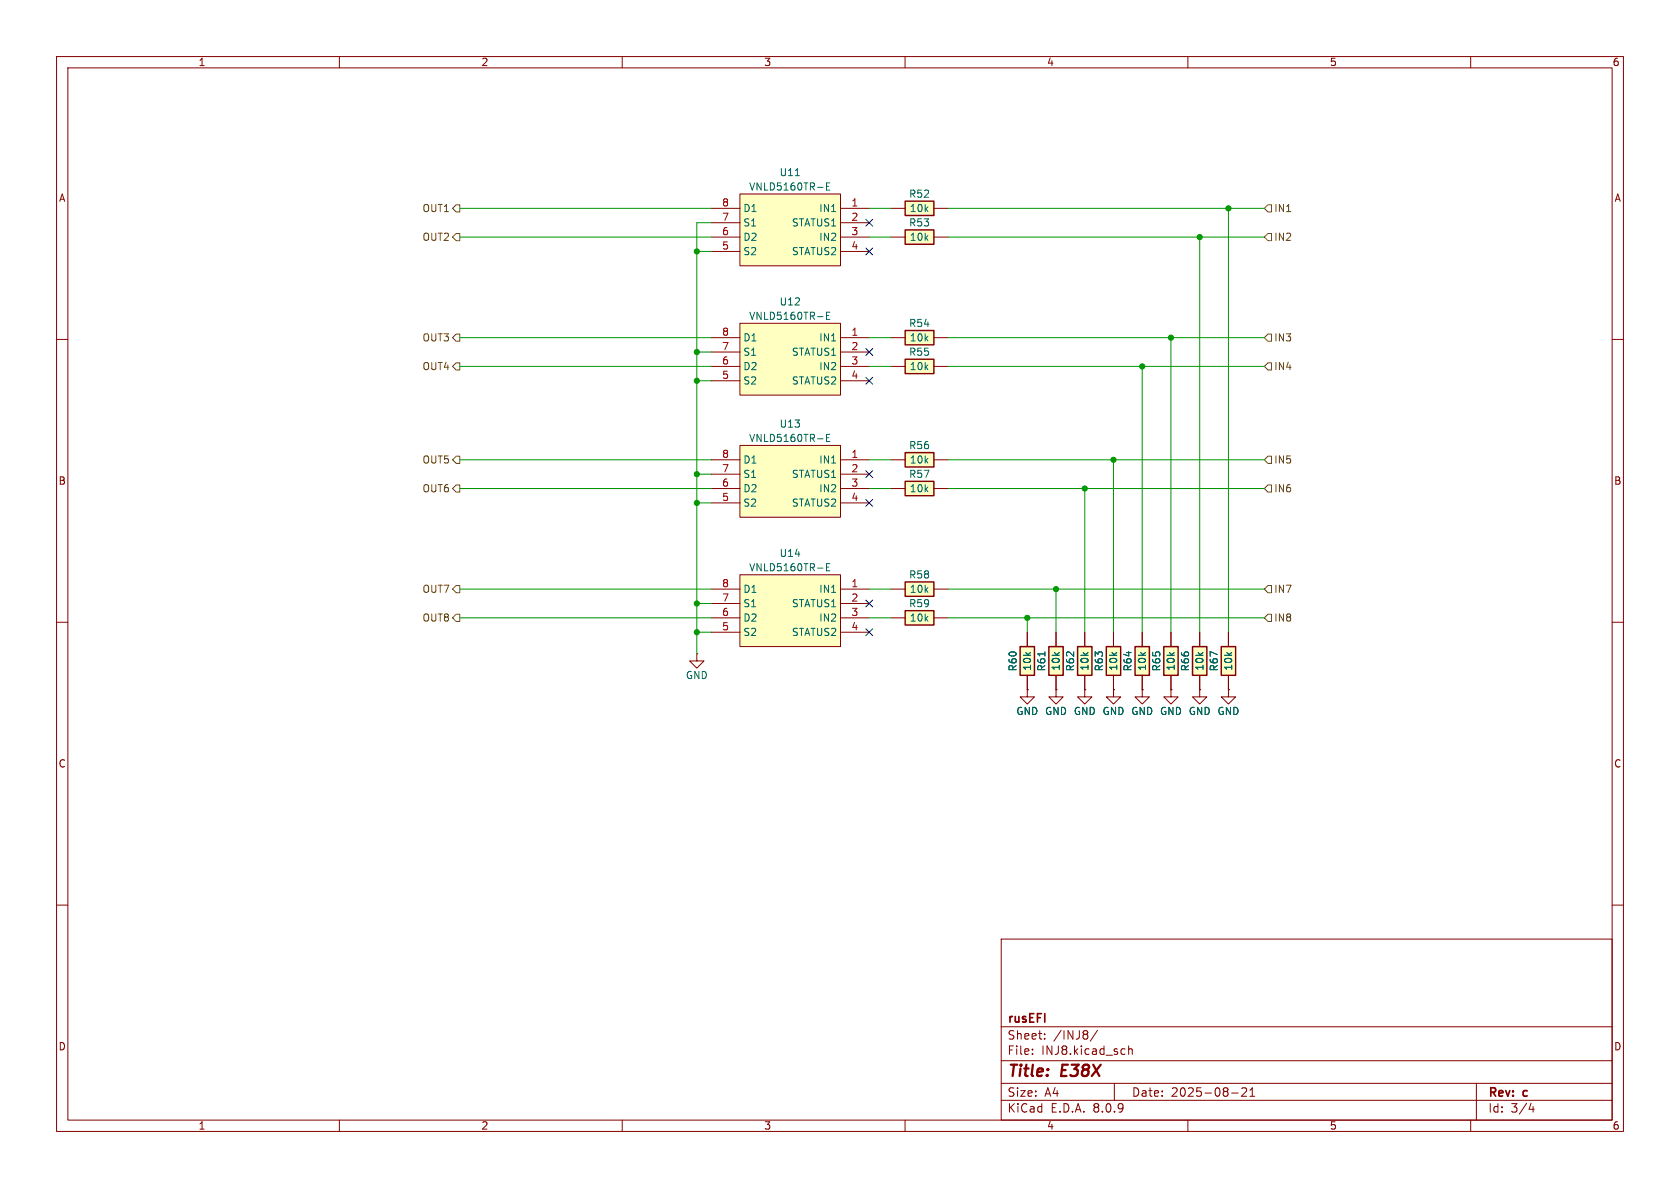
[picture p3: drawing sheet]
<svg xmlns="http://www.w3.org/2000/svg" width="297mm" height="210mm" viewBox="0 0 297 210" stroke-linecap="round" stroke-linejoin="round" font-family="sans-serif">
<g fill="none" stroke="#840000" stroke-width=".18">
<path d="M10 10h277v190h-277zM12 12h273v186h-273zM60 10v2M110 10v2M160 10v2M210 10v2M260 10v2M10 60h2M285 60h2M10 110h2M285 110h2M196.8 121.9v1.3h1.3l-1.3 1.3-1.2-1.3h1.2"/>
<path d="M196.8 121.9h.1M201.9 121.9v1.3h1.3l-1.3 1.3-1.2-1.3h1.2M201.9 121.9h.1M10 160h2M177 166h108v32h-108zM285 160h2M60 198v2M110 198v2M160 198v2M177 194.5h108M177 191.5h108M177 187.5h108"/>
<path d="M177 181.5h108M182.5 186.3v.1M182.5 185.5v.1M184.7 183.6v.1M184.7 182.8v.1M194 182.1l-1.3 2M197 191.5v3M198.7 185.4l.2 .1M198.9 186.3l-.2 .1M199.5 184.9v1.5M199.5 185.5l.2-.1 .4 .1 .1 .9M210 198v2"/>
<path d="M217.7 193.2h1.2M219.5 192.4l.6-.1 .2 .1 .1 .3-.9 1.1h.9M221 193.8h.8M221 192.7l.4-.4v1.5M260 198v2M261 191.5v6.5M270.7 195l-.4 1.1h.9M271 195.6v1"/>
</g>
<path d="M160 102.9h5.1v2.5h-5.1z" fill="#ffffc2"/>
<path d="M160 102.9h5.1v2.5h-5.1z" fill="none" stroke="#840000" stroke-width=".25"/>
<path d="M157.5 104.1h2.5M165.1 104.1h2.5" fill="none" stroke="#840000" stroke-width=".18"/>
<path d="M160 108h5.1v2.5h-5.1z" fill="#ffffc2"/>
<path d="M160 108h5.1v2.5h-5.1z" fill="none" stroke="#840000" stroke-width=".25"/>
<path d="M157.5 109.2h2.5M165.1 109.2h2.5" fill="none" stroke="#840000" stroke-width=".18"/>
<path d="M130.8 101.6h17.8v12.7h-17.8z" fill="#ffffc2"/>
<path d="M125.7 104.1h5.1M125.7 106.7h5.1M125.7 109.2h5.1M125.7 111.8h5.1M130.8 101.6h17.8v12.7h-17.8zM148.6 104.1h5.1M148.6 106.7h5.1M148.6 109.2h5.1M148.6 111.8h5.1M217.2 121.9v1.3h1.2l-1.2 1.3-1.3-1.3h1.3M217.2 121.9h.1" fill="none" stroke="#840000" stroke-width=".18"/>
<path d="M146.7 99.6h-.6v1.3h.6M146.1 100.2h.4" fill="none" stroke="#006464" stroke-width=".18"/>
<path d="M205.7 114.3h2.6v5.1h-2.6z" fill="#ffffc2"/>
<path d="M205.7 114.3h2.6v5.1h-2.6z" fill="none" stroke="#840000" stroke-width=".25"/>
<path d="M207 111.8v2.5M207 119.4v2.5" fill="none" stroke="#840000" stroke-width=".18"/>
<path d="M200.7 114.3h2.5v5.1h-2.5z" fill="#ffffc2"/>
<path d="M200.7 114.3h2.5v5.1h-2.5z" fill="none" stroke="#840000" stroke-width=".25"/>
<path d="M201.9 111.8v2.5M201.9 119.4v2.5M212.1 121.9v1.3h1.3l-1.3 1.3-1.3-1.3h1.3M212.1 121.9h.1" fill="none" stroke="#840000" stroke-width=".18"/>
<path d="M160 58.4h5.1v2.6h-5.1z" fill="#ffffc2"/>
<path d="M160 58.4h5.1v2.6h-5.1z" fill="none" stroke="#840000" stroke-width=".25"/>
<path d="M157.5 59.7h2.5M165.1 59.7h2.5" fill="none" stroke="#840000" stroke-width=".18"/>
<path d="M130.8 57.2h17.8v12.7h-17.8z" fill="#ffffc2"/>
<path d="M125.7 59.7h5.1M130.8 57.2h17.8v12.7h-17.8zM148.6 59.7h5.1M125.7 62.2h5.1M125.7 64.8h5.1M125.7 67.3h5.1M148.6 62.2h5.1M148.6 64.8h5.1M148.6 67.3h5.1" fill="none" stroke="#840000" stroke-width=".18"/>
<path d="M146.1 55.8h.4M146.7 55.2h-.6v1.3h.6" fill="none" stroke="#006464" stroke-width=".18"/>
<path d="M160 63.5h5.1v2.5h-5.1z" fill="#ffffc2"/>
<path d="M160 63.5h5.1v2.5h-5.1z" fill="none" stroke="#840000" stroke-width=".25"/>
<path d="M157.5 64.8h2.5M165.1 64.8h2.5" fill="none" stroke="#840000" stroke-width=".18"/>
<path d="M215.9 114.3h2.5v5.1h-2.5z" fill="#ffffc2"/>
<path d="M215.9 114.3h2.5v5.1h-2.5z" fill="none" stroke="#840000" stroke-width=".25"/>
<path d="M217.2 111.8v2.5M217.2 119.4v2.5M207 121.9v1.3h1.3l-1.3 1.3-1.3-1.3h1.3M207 121.9h.1" fill="none" stroke="#840000" stroke-width=".18"/>
<path d="M210.8 114.3h2.6v5.1h-2.6z" fill="#ffffc2"/>
<path d="M210.8 114.3h2.6v5.1h-2.6z" fill="none" stroke="#840000" stroke-width=".25"/>
<path d="M212.1 111.8v2.5M212.1 119.4v2.5" fill="none" stroke="#840000" stroke-width=".18"/>
<path d="M130.8 78.7h17.8v12.7h-17.8z" fill="#ffffc2"/>
<g fill="none" stroke="#840000" stroke-width=".18">
<path d="M130.8 78.7h17.8v12.7h-17.8zM125.7 81.3h5.1M125.7 83.8h5.1M125.7 86.4h5.1M125.7 88.9h5.1M148.6 81.3h5.1M148.6 83.8h5.1M148.6 86.4h5.1M148.6 88.9h5.1M181.6 121.9v1.3h1.3l-1.3 1.3-1.3-1.3h1.3M181.6 121.9h.1M191.8 121.9v1.3h1.2l-1.2 1.3-1.3-1.3h1.3"/>
<path d="M191.8 121.9h.1"/>
</g>
<path d="M146.1 77.4h.4M146.7 76.8h-.6v1.2h.6" fill="none" stroke="#006464" stroke-width=".18"/>
<path d="M180.3 114.3h2.6v5.1h-2.6z" fill="#ffffc2"/>
<path d="M180.3 114.3h2.6v5.1h-2.6z" fill="none" stroke="#840000" stroke-width=".25"/>
<path d="M181.6 111.8v2.5M181.6 119.4v2.5" fill="none" stroke="#840000" stroke-width=".18"/>
<path d="M195.6 114.3h2.5v5.1h-2.5z" fill="#ffffc2"/>
<path d="M195.6 114.3h2.5v5.1h-2.5z" fill="none" stroke="#840000" stroke-width=".25"/>
<path d="M196.8 111.8v2.5M196.8 119.4v2.5" fill="none" stroke="#840000" stroke-width=".18"/>
<path d="M185.4 114.3h2.6v5.1h-2.6z" fill="#ffffc2"/>
<path d="M185.4 114.3h2.6v5.1h-2.6z" fill="none" stroke="#840000" stroke-width=".25"/>
<path d="M186.7 111.8v2.5M186.7 119.4v2.5" fill="none" stroke="#840000" stroke-width=".18"/>
<path d="M184.7 115.2v.8" fill="none" stroke="#006464" stroke-width=".18"/>
<path d="M130.8 34.3h17.8v12.7h-17.8z" fill="#ffffc2"/>
<path d="M125.7 36.8h5.1M125.7 39.4h5.1M130.8 34.3h17.8v12.7h-17.8zM148.6 36.8h5.1M148.6 39.4h5.1M125.7 41.9h5.1M125.7 44.5h5.1M148.6 41.9h5.1M148.6 44.5h5.1" fill="none" stroke="#840000" stroke-width=".18"/>
<path d="M140.6 31.1h.7M146.1 32.9h.4M146.7 32.3h-.6v1.3h.6" fill="none" stroke="#006464" stroke-width=".18"/>
<path d="M160 35.6h5.1v2.5h-5.1z" fill="#ffffc2"/>
<path d="M160 35.6h5.1v2.5h-5.1z" fill="none" stroke="#840000" stroke-width=".25"/>
<path d="M157.5 36.8h2.5M165.1 36.8h2.5" fill="none" stroke="#840000" stroke-width=".18"/>
<path d="M160 40.6h5.1v2.6h-5.1z" fill="#ffffc2"/>
<path d="M160 40.6h5.1v2.6h-5.1z" fill="none" stroke="#840000" stroke-width=".25"/>
<path d="M157.5 41.9h2.5M165.1 41.9h2.5M123.2 115.6v1.2h1.3l-1.3 1.3-1.3-1.3h1.3M123.2 115.6h.1" fill="none" stroke="#840000" stroke-width=".18"/>
<path d="M190.5 114.3h2.5v5.1h-2.5z" fill="#ffffc2"/>
<path d="M190.5 114.3h2.5v5.1h-2.5z" fill="none" stroke="#840000" stroke-width=".25"/>
<path d="M191.8 111.8v2.5M191.8 119.4v2.5M186.7 121.9v1.3h1.3l-1.3 1.3-1.3-1.3h1.3M186.7 121.9h.1" fill="none" stroke="#840000" stroke-width=".18"/>
<path d="M160 85.1h5.1v2.5h-5.1z" fill="#ffffc2"/>
<path d="M160 85.1h5.1v2.5h-5.1z" fill="none" stroke="#840000" stroke-width=".25"/>
<path d="M157.5 86.4h2.5M165.1 86.4h2.5" fill="none" stroke="#840000" stroke-width=".18"/>
<path d="M160 80h5.1v2.6h-5.1z" fill="#ffffc2"/>
<path d="M160 80h5.1v2.6h-5.1z" fill="none" stroke="#840000" stroke-width=".25"/>
<g fill="none" stroke="#840000" stroke-width=".18">
<path d="M157.5 81.3h2.5M165.1 81.3h2.5M181.6 111.8v2.5M181.6 119.4v2.5M186.7 111.8v2.5M186.7 119.4v2.5M191.8 111.8v2.5M191.8 119.4v2.5M196.8 111.8v2.5M196.8 119.4v2.5M201.9 111.8v2.5M201.9 119.4v2.5"/>
<path d="M207 111.8v2.5M207 119.4v2.5M212.1 111.8v2.5M212.1 119.4v2.5M217.2 111.8v2.5M217.2 119.4v2.5M181.6 121.9h.1M186.7 121.9h.1M191.8 121.9h.1M196.8 121.9h.1M201.9 121.9h.1M207 121.9h.1"/>
<path d="M212.1 121.9h.1M217.2 121.9h.1"/>
</g>
<g fill="none" stroke="#725600" stroke-width=".18">
<path d="M80 36.8l.6-.6h.7v1.3h-.7zM224.2 36.2h.6v1.3h-.6l-.7-.7zM80 41.9l.6-.6h.7v1.2h-.7zM80.6 59.1h.7v1.2h-.7l-.6-.6zM224.2 41.3h.6v1.2h-.6l-.7-.6zM224.2 59.1h.6v1.2h-.6l-.7-.6zM80.6 64.1h.7v1.3h-.7l-.6-.6zM224.2 64.1h.6v1.3h-.6l-.7-.6zM80 86.4l.6-.7h.7v1.3h-.7zM80.6 80.6h.7v1.3h-.7l-.6-.6zM224.2 80.6h.6v1.3h-.6l-.7-.6zM224.2 85.7h.6v1.3h-.6l-.7-.6z"/>
<path d="M80 104.1l.6-.6h.7v1.3h-.7zM80.6 108.6h.7v1.3h-.7l-.6-.7zM224.2 108.6h.6v1.3h-.6l-.7-.7zM224.2 103.5h.6v1.3h-.6l-.7-.7z"/>
</g>
<g fill="none" stroke="#009600" stroke-width=".18">
<path d="M81.3 36.8h44.4M125.7 39.4h-2.5v76.2M153.7 36.8h3.8M167.6 36.8h55.9M217.2 36.8v75M81.3 59.7h44.4M81.3 41.9h44.4M123.2 44.5h2.5M153.7 59.7h3.8M153.7 41.9h3.8M167.6 59.7h55.9M167.6 41.9h55.9"/>
<path d="M207 59.7v52.1M212.1 41.9v69.9M81.3 64.8h44.4M123.2 62.2h2.5M123.2 67.3h2.5M153.7 64.8h3.8M167.6 64.8h55.9M201.9 64.8v47M81.3 86.4h44.4M81.3 81.3h44.4M123.2 88.9h2.5M123.2 83.8h2.5"/>
<path d="M153.7 86.4h3.8M153.7 81.3h3.8M167.6 86.4h55.9M167.6 81.3h55.9M191.8 86.4v25.4M196.8 81.3v30.5M81.3 104.1h44.4M81.3 109.2h44.4M123.2 106.7h2.5M123.2 111.8h2.5M153.7 104.1h3.8M153.7 109.2h3.8"/>
<path d="M167.6 104.1h55.9M167.6 109.2h55.9M181.6 109.2v2.6M186.7 104.1v7.7"/>
</g>
<g fill="none" stroke="#000084" stroke-width=".18">
<path d="M153.1 38.8l1.2 1.2M154.3 38.8l-1.2 1.2M153.1 43.8l1.2 1.3M154.3 43.8l-1.2 1.3M153.1 61.6l1.2 1.2M153.1 66.7l1.2 1.2M154.3 61.6l-1.2 1.2M154.3 66.7l-1.2 1.2M153.1 83.2l1.2 1.2M153.1 88.3l1.2 1.2M154.3 83.2l-1.2 1.2M154.3 88.3l-1.2 1.2"/>
<path d="M153.1 106.1l1.2 1.2M153.1 111.2l1.2 1.2M154.3 106.1l-1.2 1.2M154.3 111.2l-1.2 1.2"/>
</g>
<path d="M184.7 115.2v.8" fill="none" stroke="#006464" stroke-width=".18"/>
<g fill="#009600" stroke="#009600" stroke-width=".18">
<circle cx="123.2" cy="62.2" r=".46"/>
<circle cx="123.2" cy="111.8" r=".46"/>
<circle cx="123.2" cy="83.8" r=".46"/>
<circle cx="123.2" cy="88.9" r=".46"/>
<circle cx="123.2" cy="106.7" r=".46"/>
<circle cx="123.2" cy="44.5" r=".46"/>
<circle cx="123.2" cy="67.3" r=".46"/>
<circle cx="181.6" cy="109.2" r=".46"/>
<circle cx="186.7" cy="104.1" r=".46"/>
<circle cx="191.8" cy="86.4" r=".46"/>
<circle cx="196.8" cy="81.3" r=".46"/>
<circle cx="201.9" cy="64.8" r=".46"/>
<circle cx="217.2" cy="36.8" r=".46"/>
<circle cx="212.1" cy="41.9" r=".46"/>
<circle cx="207" cy="59.7" r=".46"/>
</g>
<g font-size="2.8" fill="#840000">
<text x="178" y="190.9">Title:</text>
<text x="187.7" y="190.9">E38X</text>
</g>
<g font-size="2.1" fill="#840000">
<text x="178" y="184">Sheet:</text>
<text x="178" y="181.2">rusEFI</text>
<text x="186.2" y="184">/INJ8/</text>
<text x="178" y="186.7">File:</text>
<text x="184.1" y="186.7">INJ8.kicad_sch</text>
<text x="178" y="196.9">KiCad</text>
<text x="178" y="194.1">Size:</text>
<text x="184.7" y="194.1">A4</text>
<text x="185.7" y="196.9">E.D.A.</text>
<text x="193.3" y="196.9">8.0.9</text>
<text x="200" y="194.1">Date:</text>
<text x="207" y="194.1">2025-08-21</text>
<text x="263" y="194.3">Rev:</text>
<text x="263" y="196.9">Id:</text>
<text x="267.1" y="196.9">3/4</text>
<text x="269.4" y="194.3">c</text>
</g>
<g font-size="1.8" fill="#840000">
<text x="35" y="11.9">1</text>
<text x="85" y="11.9">2</text>
<text x="135" y="11.9">3</text>
<text x="185" y="11.9">4</text>
<text x="235" y="11.9">5</text>
<text x="285" y="11.9">6</text>
<text x="10.3" y="35.9">A</text>
<text x="285.3" y="35.9">A</text>
<text x="10.3" y="85.9">B</text>
<text x="285.3" y="85.9">B</text>
<text x="10.3" y="135.9">C</text>
<text x="285.3" y="135.9">C</text>
<text x="10.3" y="185.9">D</text>
<text x="285.3" y="185.9">D</text>
<text x="35" y="199.9">1</text>
<text x="85" y="199.9">2</text>
<text x="135" y="199.9">3</text>
<text x="185" y="199.9">4</text>
<text x="235" y="199.9">5</text>
<text x="285" y="199.9">6</text>
</g>
<g font-size="1.8" fill="#006464">
<text x="132.3" y="33.9">VNLD5160TR-E</text>
<text x="137.7" y="31.3">U11</text>
<text x="160.6" y="35.2">R52</text>
<text x="131.3" y="40.2">S1</text>
<text x="131.3" y="37.7">D1</text>
<text x="139.9" y="40.2">STATUS1</text>
<text x="144.7" y="37.7">IN1</text>
<text x="160.6" y="40.2">R53</text>
<text x="160.7" y="37.7">10k</text>
<text x="131.3" y="45.3">S2</text>
<text x="131.3" y="42.8">D2</text>
<text x="139.9" y="45.3">STATUS2</text>
<text x="144.7" y="42.8">IN2</text>
<text x="160.7" y="42.8">10k</text>
<text x="132.3" y="56.7">VNLD5160TR-E</text>
<text x="137.7" y="54.2">U12</text>
<text x="160.6" y="58">R54</text>
<text x="131.3" y="65.6">D2</text>
<text x="131.3" y="63.1">S1</text>
<text x="131.3" y="60.6">D1</text>
<text x="139.9" y="63.1">STATUS1</text>
<text x="144.7" y="60.6">IN1</text>
<text x="144.7" y="65.6">IN2</text>
<text x="160.6" y="63.1">R55</text>
<text x="160.7" y="60.6">10k</text>
<text x="160.7" y="65.6">10k</text>
<text x="131.3" y="68.2">S2</text>
<text x="139.9" y="68.2">STATUS2</text>
<text x="137.7" y="75.8">U13</text>
<text x="131.3" y="82.1">D1</text>
<text x="132.3" y="78.3">VNLD5160TR-E</text>
<text x="144.7" y="82.1">IN1</text>
<text x="160.6" y="79.6">R56</text>
<text x="160.7" y="82.1">10k</text>
<text x="131.3" y="89.8">S2</text>
<text x="131.3" y="87.2">D2</text>
<text x="131.3" y="84.7">S1</text>
<text x="139.9" y="84.7">STATUS1</text>
<text x="139.9" y="89.8">STATUS2</text>
<text x="144.7" y="87.2">IN2</text>
<text x="160.6" y="84.7">R57</text>
<text x="160.7" y="87.2">10k</text>
<text x="132.3" y="101.2">VNLD5160TR-E</text>
<text x="137.7" y="98.7">U14</text>
<text x="131.3" y="107.5">S1</text>
<text x="131.3" y="105">D1</text>
<text x="139.9" y="107.5">STATUS1</text>
<text x="144.7" y="105">IN1</text>
<text x="160.6" y="102.5">R58</text>
<text x="160.6" y="107.5">R59</text>
<text x="160.7" y="105">10k</text>
<text x="131.3" y="112.6">S2</text>
<text x="131.3" y="110.1">D2</text>
<text x="139.9" y="112.6">STATUS2</text>
<text x="144.7" y="110.1">IN2</text>
<text x="160.7" y="110.1">10k</text>
<text x="179.9" y="118.8" transform="rotate(-90 179.9 118.8)">R60</text>
<text x="182.5" y="118.7" transform="rotate(-90 182.5 118.7)">10k</text>
<text x="185" y="118.8" transform="rotate(-90 185 118.8)">R61</text>
<text x="187.6" y="118.7" transform="rotate(-90 187.6 118.7)">10k</text>
<text x="190.1" y="118.8" transform="rotate(-90 190.1 118.8)">R62</text>
<text x="192.6" y="118.7" transform="rotate(-90 192.6 118.7)">10k</text>
<text x="195.2" y="118.8" transform="rotate(-90 195.2 118.8)">R63</text>
<text x="197.7" y="118.7" transform="rotate(-90 197.7 118.7)">10k</text>
<text x="200.3" y="118.8" transform="rotate(-90 200.3 118.8)">R64</text>
<text x="202.8" y="118.7" transform="rotate(-90 202.8 118.7)">10k</text>
<text x="205.3" y="118.8" transform="rotate(-90 205.3 118.8)">R65</text>
<text x="207.9" y="118.7" transform="rotate(-90 207.9 118.7)">10k</text>
<text x="210.4" y="118.8" transform="rotate(-90 210.4 118.8)">R66</text>
<text x="213" y="118.7" transform="rotate(-90 213 118.7)">10k</text>
<text x="215.5" y="118.8" transform="rotate(-90 215.5 118.8)">R67</text>
<text x="218" y="118.7" transform="rotate(-90 218 118.7)">10k</text>
<text x="121.2" y="120.2">GND</text>
<text x="179.6" y="126.6">GND GND GND GND GND GND GND GND</text>
</g>
<g font-size="1.8" fill="#725600">
<text x="74.6" y="37.7">OUT1</text>
<text x="225.2" y="37.7">IN1</text>
<text x="74.6" y="42.8">OUT2</text>
<text x="225.2" y="42.8">IN2</text>
<text x="74.6" y="60.6">OUT3</text>
<text x="74.6" y="65.6">OUT4</text>
<text x="225.2" y="65.6">IN4</text>
<text x="225.2" y="60.6">IN3</text>
<text x="74.6" y="82.1">OUT5</text>
<text x="225.2" y="82.1">IN5</text>
<text x="74.6" y="87.2">OUT6</text>
<text x="225.2" y="87.2">IN6</text>
<text x="74.6" y="105">OUT7</text>
<text x="225.2" y="105">IN7</text>
<text x="74.6" y="110.1">OUT8</text>
<text x="225.2" y="110.1">IN8</text>
</g>
<g font-size="1.8" fill="#a90000">
<text x="127.6" y="41.7">6</text>
<text x="127.6" y="39.1">7</text>
<text x="127.6" y="36.6">8</text>
<text x="150.4" y="36.6">1</text>
<text x="150.4" y="39.1">2</text>
<text x="150.4" y="41.7">3</text>
<text x="127.6" y="44.2">5</text>
<text x="150.4" y="44.2">4</text>
<text x="127.6" y="59.4">8</text>
<text x="150.4" y="59.4">1</text>
<text x="127.6" y="64.5">6</text>
<text x="127.6" y="62">7</text>
<text x="150.4" y="62">2</text>
<text x="150.4" y="64.5">3</text>
<text x="127.6" y="67.1">5</text>
<text x="150.4" y="67.1">4</text>
<text x="127.6" y="83.6">7</text>
<text x="127.6" y="81">8</text>
<text x="150.4" y="81">1</text>
<text x="150.4" y="83.6">2</text>
<text x="127.6" y="88.6">5</text>
<text x="127.6" y="86.1">6</text>
<text x="150.4" y="86.1">3</text>
<text x="150.4" y="88.6">4</text>
<text x="127.6" y="106.4">7</text>
<text x="127.6" y="103.9">8</text>
<text x="150.4" y="103.9">1</text>
<text x="150.4" y="106.4">2</text>
<text x="127.6" y="111.5">5</text>
<text x="127.6" y="109">6</text>
<text x="150.4" y="109">3</text>
<text x="150.4" y="111.5">4</text>
</g>
</svg>
